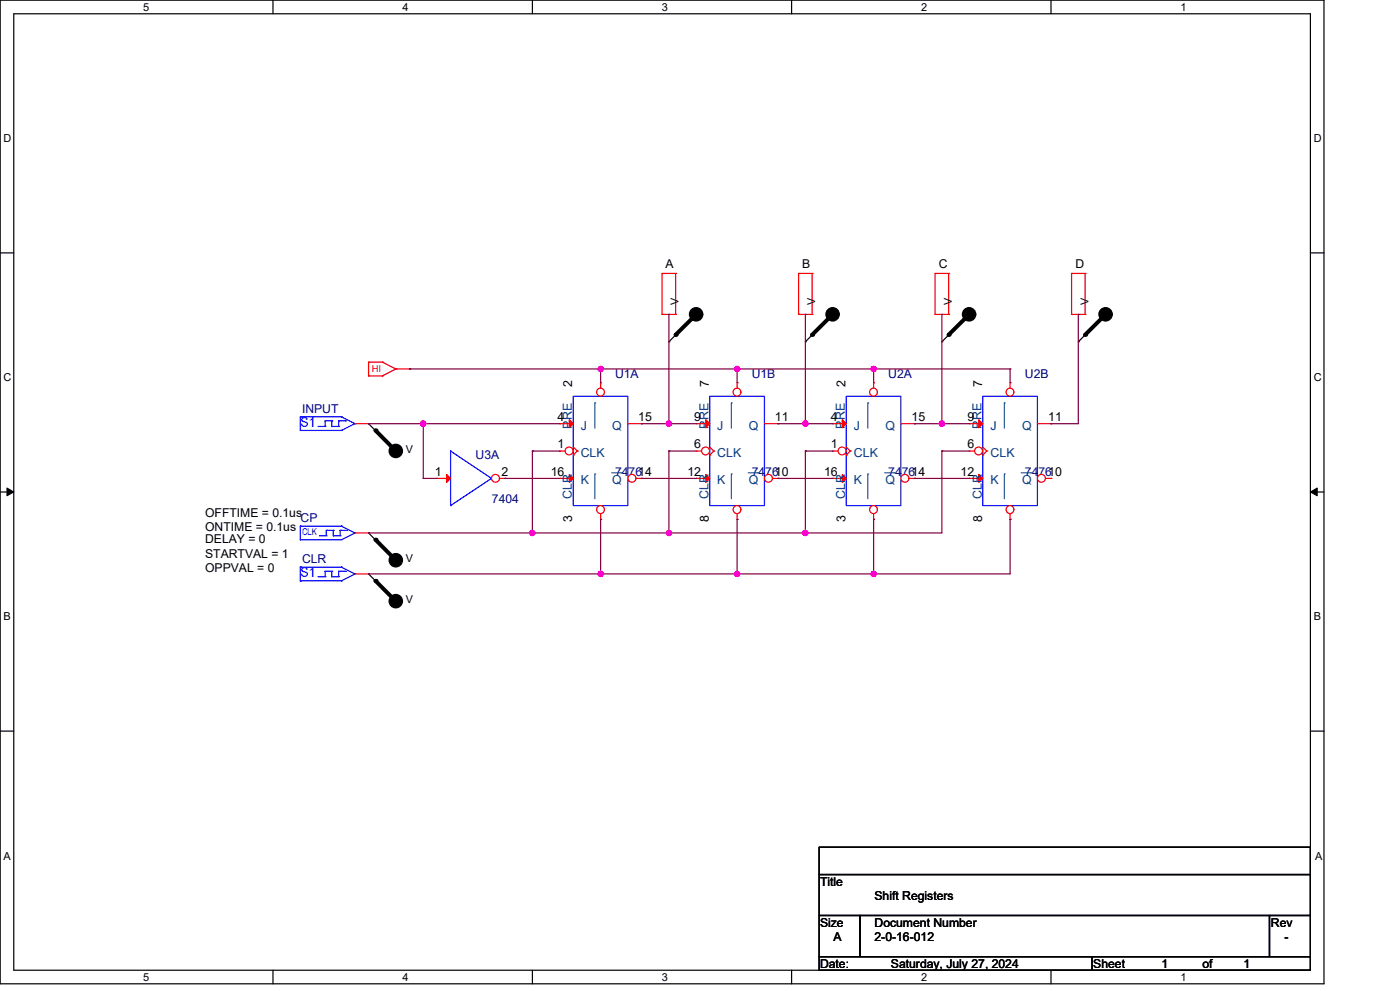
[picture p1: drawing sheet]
<svg xmlns="http://www.w3.org/2000/svg" width="297mm" height="210mm" viewBox="0 0 297 210" stroke-linecap="round" stroke-linejoin="round" font-family="sans-serif">
<g fill="none" stroke="#000" stroke-width=".25">
<path d="M0 0h280.6v208.4h-280.6zM2.9 2.9h274.8v202.6h-274.8zM57.8 0v2.9M112.8 0v2.9M167.8 0v2.9M222.7 0v2.9M0 53.6h2.9M277.7 53.6h2.9M141.7 72.4h.1M147.5 66.6l-5.8 5.8M170.7 72.4h.1M176.5 66.6l-5.8 5.8"/>
<path d="M199.6 72.4h.1M205.4 66.6l-5.8 5.8M228.5 72.4h.1M234.3 66.6l-5.8 5.8M78.1 89.7h.1M78.1 89.7l5.8 5.8M0 104.2h2.9M78.1 112.9h.1M78.1 112.9l5.8 5.8M277.7 104.2h2.9M78.1 121.6h.1M78.1 121.6l5.8 5.8"/>
<path d="M0 154.9h2.9M277.7 154.9h2.9M173.6 179.4h104.1v5.8h-104.1zM173.6 185.2h104.1v8.7h-104.1zM173.6 193.9h8.7v8.7h-8.7zM182.3 193.9h86.7v8.7h-86.7zM269 193.9h8.7v8.7h-8.7zM57.8 205.5v2.9M112.8 205.5v2.9M167.8 205.5v2.9M173.6 202.6h57.8v2.9h-57.8zM222.7 205.5v2.9"/>
<path d="M231.4 202.6h46.3v2.9h-46.3z"/>
</g>
<path d="M1.5 103.4l1.4 .8-1.4 .8zM277.7 104.2l1.4-.8v1.6z" fill="#000" stroke="#000" stroke-width=".21"/>
<g fill="none" stroke="#f00" stroke-width=".25">
<path d="M140.3 57.9h.1M140.3 57.9v8.7M140.3 57.9h2.9M143.2 57.9h.1M143.2 57.9v8.7M169.2 57.9h.1M169.2 57.9h2.9M169.2 57.9v8.7M172.1 57.9h.1M172.1 57.9v8.7M198.2 57.9h.1M198.2 57.9h2.8"/>
<path d="M198.2 57.9v8.7M201 57.9h.1M201 57.9v8.7M227.1 57.9h.1M227.1 57.9h2.9M227.1 57.9v8.7M230 57.9h.1M230 57.9v8.7M78.1 76.7h.1M78.1 79.6h.1M78.1 79.6h2.9M78.1 76.7h2.9"/>
<path d="M78.1 76.7v2.9M81 76.7h.1M81 79.6h.1M81 76.7l2.9 1.4M83.9 78.1h.1M83.9 78.1l-2.9 1.5M83.9 78.1h2.9M86.8 78.1h.1M140.3 66.6h.1M140.3 66.6h2.9M143.2 66.6h.1M169.2 66.6h.1"/>
<path d="M169.2 66.6h2.9M172.1 66.6h.1M198.2 66.6h.1M198.2 66.6h2.8M201 66.6h.1M227.1 66.6h.1M227.1 66.6h2.9M230 66.6h.1"/>
</g>
<g fill="#000" stroke="#000" stroke-width=".25">
<circle cx="147.5" cy="66.6" r="1.42"/>
<circle cx="176.4" cy="66.6" r="1.42"/>
<circle cx="205.4" cy="66.6" r="1.42"/>
<circle cx="234.3" cy="66.6" r="1.42"/>
<circle cx="83.9" cy="95.5" r="1.42"/>
<circle cx="83.9" cy="118.7" r="1.42"/>
<circle cx="83.9" cy="127.3" r="1.42"/>
</g>
<path d="M147.5 66.6l-4.3 4.3M176.5 66.6l-4.4 4.3M205.4 66.6l-4.4 4.3M234.3 66.6l-4.3 4.3M79.6 91.2l4.3 4.3M79.6 114.3l4.3 4.4M79.6 123l4.3 4.4" fill="none" stroke="#000" stroke-width=".85"/>
<g fill="#000">
<circle cx="143.2" cy="70.9" r=".42"/>
<circle cx="172.1" cy="70.9" r=".42"/>
<circle cx="201" cy="70.9" r=".42"/>
<circle cx="230" cy="70.9" r=".42"/>
<circle cx="79.6" cy="91.2" r=".42"/>
<circle cx="79.6" cy="114.3" r=".42"/>
<circle cx="79.6" cy="123" r=".42"/>
</g>
<path d="M150.4 83.9h11.6v23.2h-11.6z" fill="none" stroke="#00f" stroke-width=".25"/>
<circle cx="156.2" cy="83" r=".83" fill="#fff" stroke="#f00" stroke-width=".25"/>
<path d="M147.5 89.7h.1M147.5 89.7h2.9M150.4 96.4h.1M150.4 94.7l.9 .8M151.3 95.5h.1M151.3 95.5l-.9 .9M156.2 81.1h.1M156.2 81.1v1.1" fill="none" stroke="#f00" stroke-width=".25"/>
<path d="M155 85.3h.1M155 85.3v5.4" fill="none" stroke="#004080" stroke-width=".21"/>
<path d="M149.6 88.9l.8 .8-.8 .9z" fill="#f00" stroke="#f00" stroke-width=".25"/>
<circle cx="149.5" cy="95.5" r=".84" fill="#fff" stroke="#f00" stroke-width=".25"/>
<path d="M147.5 95.5h.1M147.5 95.5h1.2M147.5 101.3h.1M147.5 101.3h2.9" fill="none" stroke="#f00" stroke-width=".25"/>
<path d="M149.6 100.5l.8 .8-.8 .9z" fill="#f00" stroke="#f00" stroke-width=".25"/>
<circle cx="156.2" cy="107.9" r=".83" fill="#fff" stroke="#f00" stroke-width=".25"/>
<path d="M162 89.7h2.9M164.9 89.7h.1M156.2 110h.1M156.2 108.8v1.2" fill="none" stroke="#f00" stroke-width=".25"/>
<path d="M155 100.4h.1M155 100.4v5.2" fill="none" stroke="#004080" stroke-width=".21"/>
<circle cx="162.9" cy="101.3" r=".84" fill="#fff" stroke="#f00" stroke-width=".25"/>
<path d="M75.2 89.7h2.9M78.1 89.7h.1M92.6 101.3h.1M92.6 101.3h2.9M163.7 101.3h1.2M164.9 101.3h.1" fill="none" stroke="#f00" stroke-width=".25"/>
<path d="M158.5 100.1h2.1M160.6 100.1h.1" fill="none" stroke="#004080" stroke-width=".21"/>
<g fill="none" stroke="#00f" stroke-width=".25">
<path d="M63.6 88.3h.1M63.6 91.2h.1M63.6 91.2h8.8M63.6 88.3h8.8M63.6 88.3v2.9M67.4 90.3h1.5M68.9 89.1h.1M68.9 90.3h.1M68.9 89.1v1.2M68.9 89.1h1.4M70.3 89.1h.1M70.3 90.3h.1"/>
<path d="M70.3 90.3h1.5M70.3 89.1v1.2M71.8 90.3h.1M71.8 89.1h.1M71.8 89.1h1.4M71.8 89.1v1.2M72.4 91.2h.1M72.4 88.3h.1M72.4 88.3l2.8 1.4M73.2 89.1h.1M75.2 89.7h.1M75.2 89.7l-2.8 1.5"/>
<path d="M95.5 95.5h.1M95.5 95.5v11.6M95.5 95.5l8.7 5.8M95.5 107.1h.1M104.2 101.3h.1M104.2 101.3l-8.7 5.8"/>
</g>
<path d="M94.6 100.5l.9 .8-.9 .9z" fill="#f00" stroke="#f00" stroke-width=".25"/>
<circle cx="105" cy="101.3" r=".84" fill="#fff" stroke="#f00" stroke-width=".25"/>
<path d="M105.9 101.3h1.1M107 101.3h.1" fill="none" stroke="#f00" stroke-width=".25"/>
<path d="M179.3 83.9h11.6v23.2h-11.6z" fill="none" stroke="#00f" stroke-width=".25"/>
<circle cx="185.1" cy="83" r=".83" fill="#fff" stroke="#f00" stroke-width=".25"/>
<path d="M176.5 89.7h.1M176.5 89.7h2.8M179.3 96.4h.1M179.3 94.7l.9 .8M180.2 95.5h.1M180.2 95.5l-.9 .9M185.1 81.1h.1M185.1 81.1v1.1" fill="none" stroke="#f00" stroke-width=".25"/>
<path d="M183.9 85.3h.1M183.9 85.3v5.4" fill="none" stroke="#004080" stroke-width=".21"/>
<path d="M178.5 88.9l.8 .8-.8 .9z" fill="#f00" stroke="#f00" stroke-width=".25"/>
<circle cx="178.5" cy="95.5" r=".84" fill="#fff" stroke="#f00" stroke-width=".25"/>
<path d="M176.5 95.5h.1M176.5 95.5h1.1M176.5 101.3h.1M176.5 101.3h2.8" fill="none" stroke="#f00" stroke-width=".25"/>
<path d="M178.5 100.5l.8 .8-.8 .9z" fill="#f00" stroke="#f00" stroke-width=".25"/>
<circle cx="185.1" cy="107.9" r=".83" fill="#fff" stroke="#f00" stroke-width=".25"/>
<path d="M190.9 89.7h2.9M193.8 89.7h.1M185.1 110h.1M185.1 108.8v1.2" fill="none" stroke="#f00" stroke-width=".25"/>
<path d="M183.9 100.4h.1M183.9 100.4v5.2" fill="none" stroke="#004080" stroke-width=".21"/>
<circle cx="191.8" cy="101.3" r=".84" fill="#fff" stroke="#f00" stroke-width=".25"/>
<path d="M192.7 101.3h1.1M193.8 101.3h.1M75.2 121.6h2.9M78.1 121.6h.1" fill="none" stroke="#f00" stroke-width=".25"/>
<path d="M187.5 100.1h2M189.5 100.1h.1" fill="none" stroke="#004080" stroke-width=".21"/>
<g fill="none" stroke="#00f" stroke-width=".25">
<path d="M121.5 83.9h11.6v23.2h-11.6zM63.6 120.1h.1M63.6 123h.1M63.6 123h8.8M63.6 120.1h8.8M63.6 120.1v2.9M67.4 122.2h1.5M68.9 121h.1M68.9 122.2h.1M68.9 121v1.2M68.9 121h1.4M70.3 121h.1"/>
<path d="M70.3 122.2h.1M70.3 122.2h1.5M70.3 121v1.2M71.8 122.2h.1M71.8 121h.1M71.8 121h1.4M71.8 121v1.2M72.4 123h.1M72.4 120.1h.1M72.4 120.1l2.8 1.5M73.2 121h.1M75.2 121.6h.1"/>
<path d="M75.2 121.6l-2.8 1.4"/>
</g>
<circle cx="127.3" cy="83" r=".83" fill="#fff" stroke="#f00" stroke-width=".25"/>
<path d="M118.6 89.7h.1M118.6 89.7h2.9M121.5 96.4h.1M121.5 94.7l.8 .8M122.3 95.5h.1M122.3 95.5l-.8 .9M127.3 81.1h.1M127.3 81.1v1.1" fill="none" stroke="#f00" stroke-width=".25"/>
<path d="M126.1 85.3h.1M126.1 85.3v5.4" fill="none" stroke="#004080" stroke-width=".21"/>
<path d="M120.6 88.9l.9 .8-.9 .9z" fill="#f00" stroke="#f00" stroke-width=".25"/>
<circle cx="120.6" cy="95.5" r=".84" fill="#fff" stroke="#f00" stroke-width=".25"/>
<path d="M118.6 95.5h.1M118.6 95.5h1.2M118.6 101.3h.1M118.6 101.3h2.9" fill="none" stroke="#f00" stroke-width=".25"/>
<path d="M120.6 100.5l.9 .8-.9 .9z" fill="#f00" stroke="#f00" stroke-width=".25"/>
<circle cx="127.3" cy="107.9" r=".83" fill="#fff" stroke="#f00" stroke-width=".25"/>
<path d="M133.1 89.7h2.9M136 89.7h.1M127.3 110h.1M127.3 108.8v1.2" fill="none" stroke="#f00" stroke-width=".25"/>
<path d="M126.1 100.4h.1M126.1 100.4v5.2" fill="none" stroke="#004080" stroke-width=".21"/>
<circle cx="133.9" cy="101.3" r=".84" fill="#fff" stroke="#f00" stroke-width=".25"/>
<path d="M134.8 101.3h1.2M136 101.3h.1" fill="none" stroke="#f00" stroke-width=".25"/>
<path d="M129.6 100.1h2M131.6 100.1h.1" fill="none" stroke="#004080" stroke-width=".21"/>
<path d="M208.3 83.9h11.6v23.2h-11.6z" fill="none" stroke="#00f" stroke-width=".25"/>
<circle cx="214" cy="83" r=".83" fill="#fff" stroke="#f00" stroke-width=".25"/>
<path d="M205.4 89.7h.1M205.4 89.7h2.9M208.3 96.4h.1M208.3 94.7l.8 .8M209.1 95.5h.1M209.1 95.5l-.8 .9M214.1 81.1h.1M214.1 81.1v1.1" fill="none" stroke="#f00" stroke-width=".25"/>
<path d="M212.8 85.3h.1M212.8 85.3v5.4" fill="none" stroke="#004080" stroke-width=".21"/>
<path d="M207.4 88.9l.9 .8-.9 .9z" fill="#f00" stroke="#f00" stroke-width=".25"/>
<circle cx="207.4" cy="95.5" r=".84" fill="#fff" stroke="#f00" stroke-width=".25"/>
<path d="M205.4 95.5h.1M205.4 95.5h1.1M205.4 101.3h.1M205.4 101.3h2.9" fill="none" stroke="#f00" stroke-width=".25"/>
<path d="M207.4 100.5l.9 .8-.9 .9z" fill="#f00" stroke="#f00" stroke-width=".25"/>
<circle cx="214" cy="107.9" r=".83" fill="#fff" stroke="#f00" stroke-width=".25"/>
<path d="M219.9 89.7h2.8M222.7 89.7h.1M214.1 110h.1M214.1 108.8v1.2" fill="none" stroke="#f00" stroke-width=".25"/>
<path d="M212.8 100.4h.1M212.8 100.4v5.2" fill="none" stroke="#004080" stroke-width=".21"/>
<circle cx="220.7" cy="101.3" r=".84" fill="#fff" stroke="#f00" stroke-width=".25"/>
<path d="M75.2 112.9h2.9M78.1 112.9h.1M221.6 101.3h1.1M222.7 101.3h.1" fill="none" stroke="#f00" stroke-width=".25"/>
<path d="M216.4 100.1h2M218.4 100.1h.1" fill="none" stroke="#004080" stroke-width=".21"/>
<g fill="none" stroke="#00f" stroke-width=".25">
<path d="M63.6 114.3h.1M63.6 111.4h.1M63.6 111.4v2.9M63.6 114.3h8.8M63.6 111.4h8.8M67.7 113.5h1.4M69.1 113.5h.1M69.1 112.3h.1M69.1 112.3v1.2M69.1 112.3h1.5M70.6 112.3h.1M70.6 113.5h.1"/>
<path d="M70.6 113.5h1.5M70.6 112.3v1.2M72.1 113.5h.1M72.1 112.3h.1M72.1 112.3h1.4M72.1 112.3v1.2M72.4 114.3h.1M72.4 111.4h.1M72.4 111.4l2.8 1.5M73.5 112.3h.1M75.2 112.9h.1M75.2 112.9l-2.8 1.4"/>
</g>
<g fill="none" stroke="#800040" stroke-width=".25">
<path d="M86.8 78.1h.1M86.8 78.1h127.3M127.3 78.1h.1M127.3 78.1v3M141.7 66.6h.1M141.7 66.6v23.1M156.2 78.1h.1M156.2 78.1v3M170.7 66.6h.1M170.7 66.6v23.1M185.1 78.1h.1M185.1 78.1v3"/>
<path d="M199.6 66.6h.1M199.6 66.6v23.1M214.1 78.1h.1M214.1 78.1v3M228.5 66.6h.1M228.5 66.6v23.1h-5.8M78.1 89.7h.1M78.1 89.7h40.5M89.7 89.7h.1M89.7 89.7v11.6M112.8 95.5h.1M112.8 95.5h5.8"/>
<path d="M112.8 95.5v17.4M136 89.7h.1M136 89.7h11.5M141.7 89.7h.1M141.7 95.5h.1M141.7 95.5h5.8M141.7 95.5v17.4M164.9 89.7h.1M164.9 89.7h11.6M170.7 89.7h.1M170.7 95.5h.1M170.7 95.5h5.8"/>
<path d="M170.7 95.5v17.4M193.8 89.7h.1M193.8 89.7h11.6M199.6 89.7h.1M199.6 95.5h.1M199.6 95.5h5.8M199.6 95.5v17.4h-121.5M222.7 89.7h.1M78.1 112.9h.1M89.7 101.3h.1M89.7 101.3h2.9M107 101.3h.1"/>
<path d="M107 101.3h11.6M112.8 112.9h.1M127.3 110h.1M127.3 110v11.6M136 101.3h.1M136 101.3h11.5M141.7 112.9h.1M156.2 110h.1M156.2 110v11.6M164.9 101.3h.1M164.9 101.3h11.6M170.7 112.9h.1"/>
<path d="M185.1 110h.1M185.1 110v11.6M193.8 101.3h.1M193.8 101.3h11.6M214.1 110h.1M214.1 110v11.6h-136M78.1 121.6h.1M127.3 121.6h.1M156.2 121.6h.1M185.1 121.6h.1"/>
</g>
<g fill="#f0f" stroke="#f0f" stroke-width=".25">
<circle cx="89.7" cy="89.7" r=".57"/>
<circle cx="112.8" cy="112.9" r=".55"/>
<circle cx="141.7" cy="89.7" r=".56"/>
<circle cx="141.7" cy="112.9" r=".55"/>
<circle cx="156.2" cy="78.1" r=".55"/>
<circle cx="127.3" cy="78.1" r=".55"/>
<circle cx="170.7" cy="89.7" r=".56"/>
<circle cx="156.2" cy="121.6" r=".55"/>
<circle cx="127.3" cy="121.6" r=".55"/>
<circle cx="170.7" cy="112.9" r=".55"/>
<circle cx="199.6" cy="89.7" r=".56"/>
<circle cx="185.1" cy="121.6" r=".55"/>
<circle cx="185.1" cy="78.1" r=".55"/>
</g>
<g font-size="2.9" fill="#00f">
<text x="63.7" y="90.3">S1</text>
<text x="63.7" y="122.2">S1</text>
</g>
<g font-size="2.6">
<text x="141.1" y="56.8">A</text>
<text x="170" y="56.8">B</text>
<text x="199" y="56.8">C</text>
<text x="227.9" y="56.8">D</text>
<text x="121.2" y="82" transform="rotate(-90 121.2 82)">2</text>
<text x="150.2" y="82" transform="rotate(-90 150.2 82)">7</text>
<text x="179.2" y="82" transform="rotate(-90 179.2 82)">2</text>
<text x="208.1" y="82" transform="rotate(-90 208.1 82)">7</text>
<text x="118.1" y="89.2">4</text>
<text x="135.3" y="89.2">15</text>
<text x="147.1" y="89.2">9</text>
<text x="164.2" y="89.2">11</text>
<text x="176.1" y="89.2">4</text>
<text x="193.2" y="89.2">15</text>
<text x="205" y="89.2">9</text>
<text x="222.1" y="89.2">11</text>
<text x="118.1" y="95">1</text>
<text x="147.1" y="95">6</text>
<text x="176.1" y="95">1</text>
<text x="205" y="95">6</text>
<text x="92.1" y="100.8">1</text>
<text x="106.3" y="100.8">2</text>
<text x="116.7" y="100.8">16</text>
<text x="145.7" y="100.8">12</text>
<text x="174.6" y="100.8">16</text>
<text x="203.6" y="100.8">12</text>
<text x="43.5" y="109.5">OFFTIME = 0.1us</text>
<text x="43.5" y="112.4">ONTIME = 0.1us</text>
<text x="121.2" y="110.6" transform="rotate(-90 121.2 110.6)">3</text>
<text x="150.2" y="110.6" transform="rotate(-90 150.2 110.6)">8</text>
<text x="179.2" y="110.6" transform="rotate(-90 179.2 110.6)">3</text>
<text x="208.1" y="110.6" transform="rotate(-90 208.1 110.6)">8</text>
<text x="43.5" y="115">DELAY = 0</text>
<text x="43.5" y="118.2">STARTVAL = 1</text>
<text x="43.5" y="121.1">OPPVAL = 0</text>
<text x="173.8" y="187.7">Title</text>
<text x="185.3" y="190.6">Shift Registers</text>
<text x="173.8" y="196.3">Size</text>
<text x="185.3" y="196.3">Document Number</text>
<text x="269.3" y="196.3">Rev</text>
<text x="176.7" y="199.3">A</text>
<text x="185.3" y="199.3">2-0-16-012</text>
<text x="272.2" y="199.3">-</text>
<text x="173.8" y="205.1">Date:</text>
<text x="188.8" y="205.1">Saturday, July 27, 2024</text>
<text x="231.7" y="205.1">Sheet</text>
<text x="246.2" y="205.1">1</text>
<text x="254.8" y="205.1">of</text>
<text x="263.5" y="205.1">1</text>
</g>
<g font-size="2.6" fill="#000080">
<text x="130.3" y="80">U1A</text>
<text x="159.3" y="80">U1B</text>
<text x="188.3" y="80">U2A</text>
<text x="217.2" y="80">U2B</text>
<text x="64" y="87.5">INPUT</text>
<text x="100.8" y="97.3">U3A</text>
<text x="130.3" y="100.8">747614</text>
<text x="159.3" y="100.8">747610</text>
<text x="188.3" y="100.8">747614</text>
<text x="217.2" y="100.8">747610</text>
<text x="104.3" y="106.6">7404</text>
<text x="63.7" y="110.7">CP</text>
<text x="64" y="119.3">CLR</text>
</g>
<g font-size="2.6" fill="#004080">
<text x="121.2" y="90.8" transform="rotate(-90 121.2 90.8)">PRE</text>
<text x="123.1" y="91">J</text>
<text x="129.7" y="91">Q</text>
<text x="150.1" y="90.8" transform="rotate(-90 150.1 90.8)">PRE</text>
<text x="152" y="91">J</text>
<text x="158.7" y="91">Q</text>
<text x="179.1" y="90.8" transform="rotate(-90 179.1 90.8)">PRE</text>
<text x="181" y="91">J</text>
<text x="187.7" y="91">Q</text>
<text x="208" y="90.8" transform="rotate(-90 208 90.8)">PRE</text>
<text x="209.9" y="91">J</text>
<text x="216.6" y="91">Q</text>
<text x="123.1" y="96.8">CLK</text>
<text x="152" y="96.8">CLK</text>
<text x="181" y="96.8">CLK</text>
<text x="209.9" y="96.8">CLK</text>
<text x="121.2" y="105.7" transform="rotate(-90 121.2 105.7)">CLR</text>
<text x="123.1" y="102.6">K</text>
<text x="129.7" y="102.6">Q</text>
<text x="150.2" y="105.7" transform="rotate(-90 150.2 105.7)">CLR</text>
<text x="152" y="102.6">K</text>
<text x="158.7" y="102.6">Q</text>
<text x="179.1" y="105.7" transform="rotate(-90 179.1 105.7)">CLR</text>
<text x="181" y="102.6">K</text>
<text x="187.7" y="102.6">Q</text>
<text x="208.1" y="105.7" transform="rotate(-90 208.1 105.7)">CLR</text>
<text x="209.9" y="102.6">K</text>
<text x="216.6" y="102.6">Q</text>
</g>
<g font-size="2.3">
<text x="30.4" y="2.2">5</text>
<text x="85.3" y="2.2">4</text>
<text x="140.3" y="2.2">3</text>
<text x="195.2" y="2.2">2</text>
<text x="250.2" y="2.2">1</text>
<text x=".8" y="30.1">D</text>
<text x="278.4" y="30.1">D</text>
<text x="143.8" y="64.6" transform="rotate(-90 143.8 64.6)">V</text>
<text x="172.8" y="64.6" transform="rotate(-90 172.8 64.6)">V</text>
<text x="201.7" y="64.6" transform="rotate(-90 201.7 64.6)">V</text>
<text x="230.7" y="64.6" transform="rotate(-90 230.7 64.6)">V</text>
<text x=".8" y="80.8">C</text>
<text x="278.4" y="80.8">C</text>
<text x="86" y="96">V</text>
<text x="86" y="119.1">V</text>
<text x=".8" y="131.4">B</text>
<text x="86" y="127.8">V</text>
<text x="278.4" y="131.4">B</text>
<text x=".8" y="182.2">A</text>
<text x="278.7" y="182.2">A</text>
<text x="30.4" y="207.7">5</text>
<text x="85.3" y="207.7">4</text>
<text x="140.3" y="207.7">3</text>
<text x="195.2" y="207.7">2</text>
<text x="250.2" y="207.7">1</text>
</g>
<text font-size="2" fill="#f00" x="78.8" y="78.9">HI</text>
<text font-size="2" fill="#00f" x="64" y="113.4">CLK</text>
</svg>
